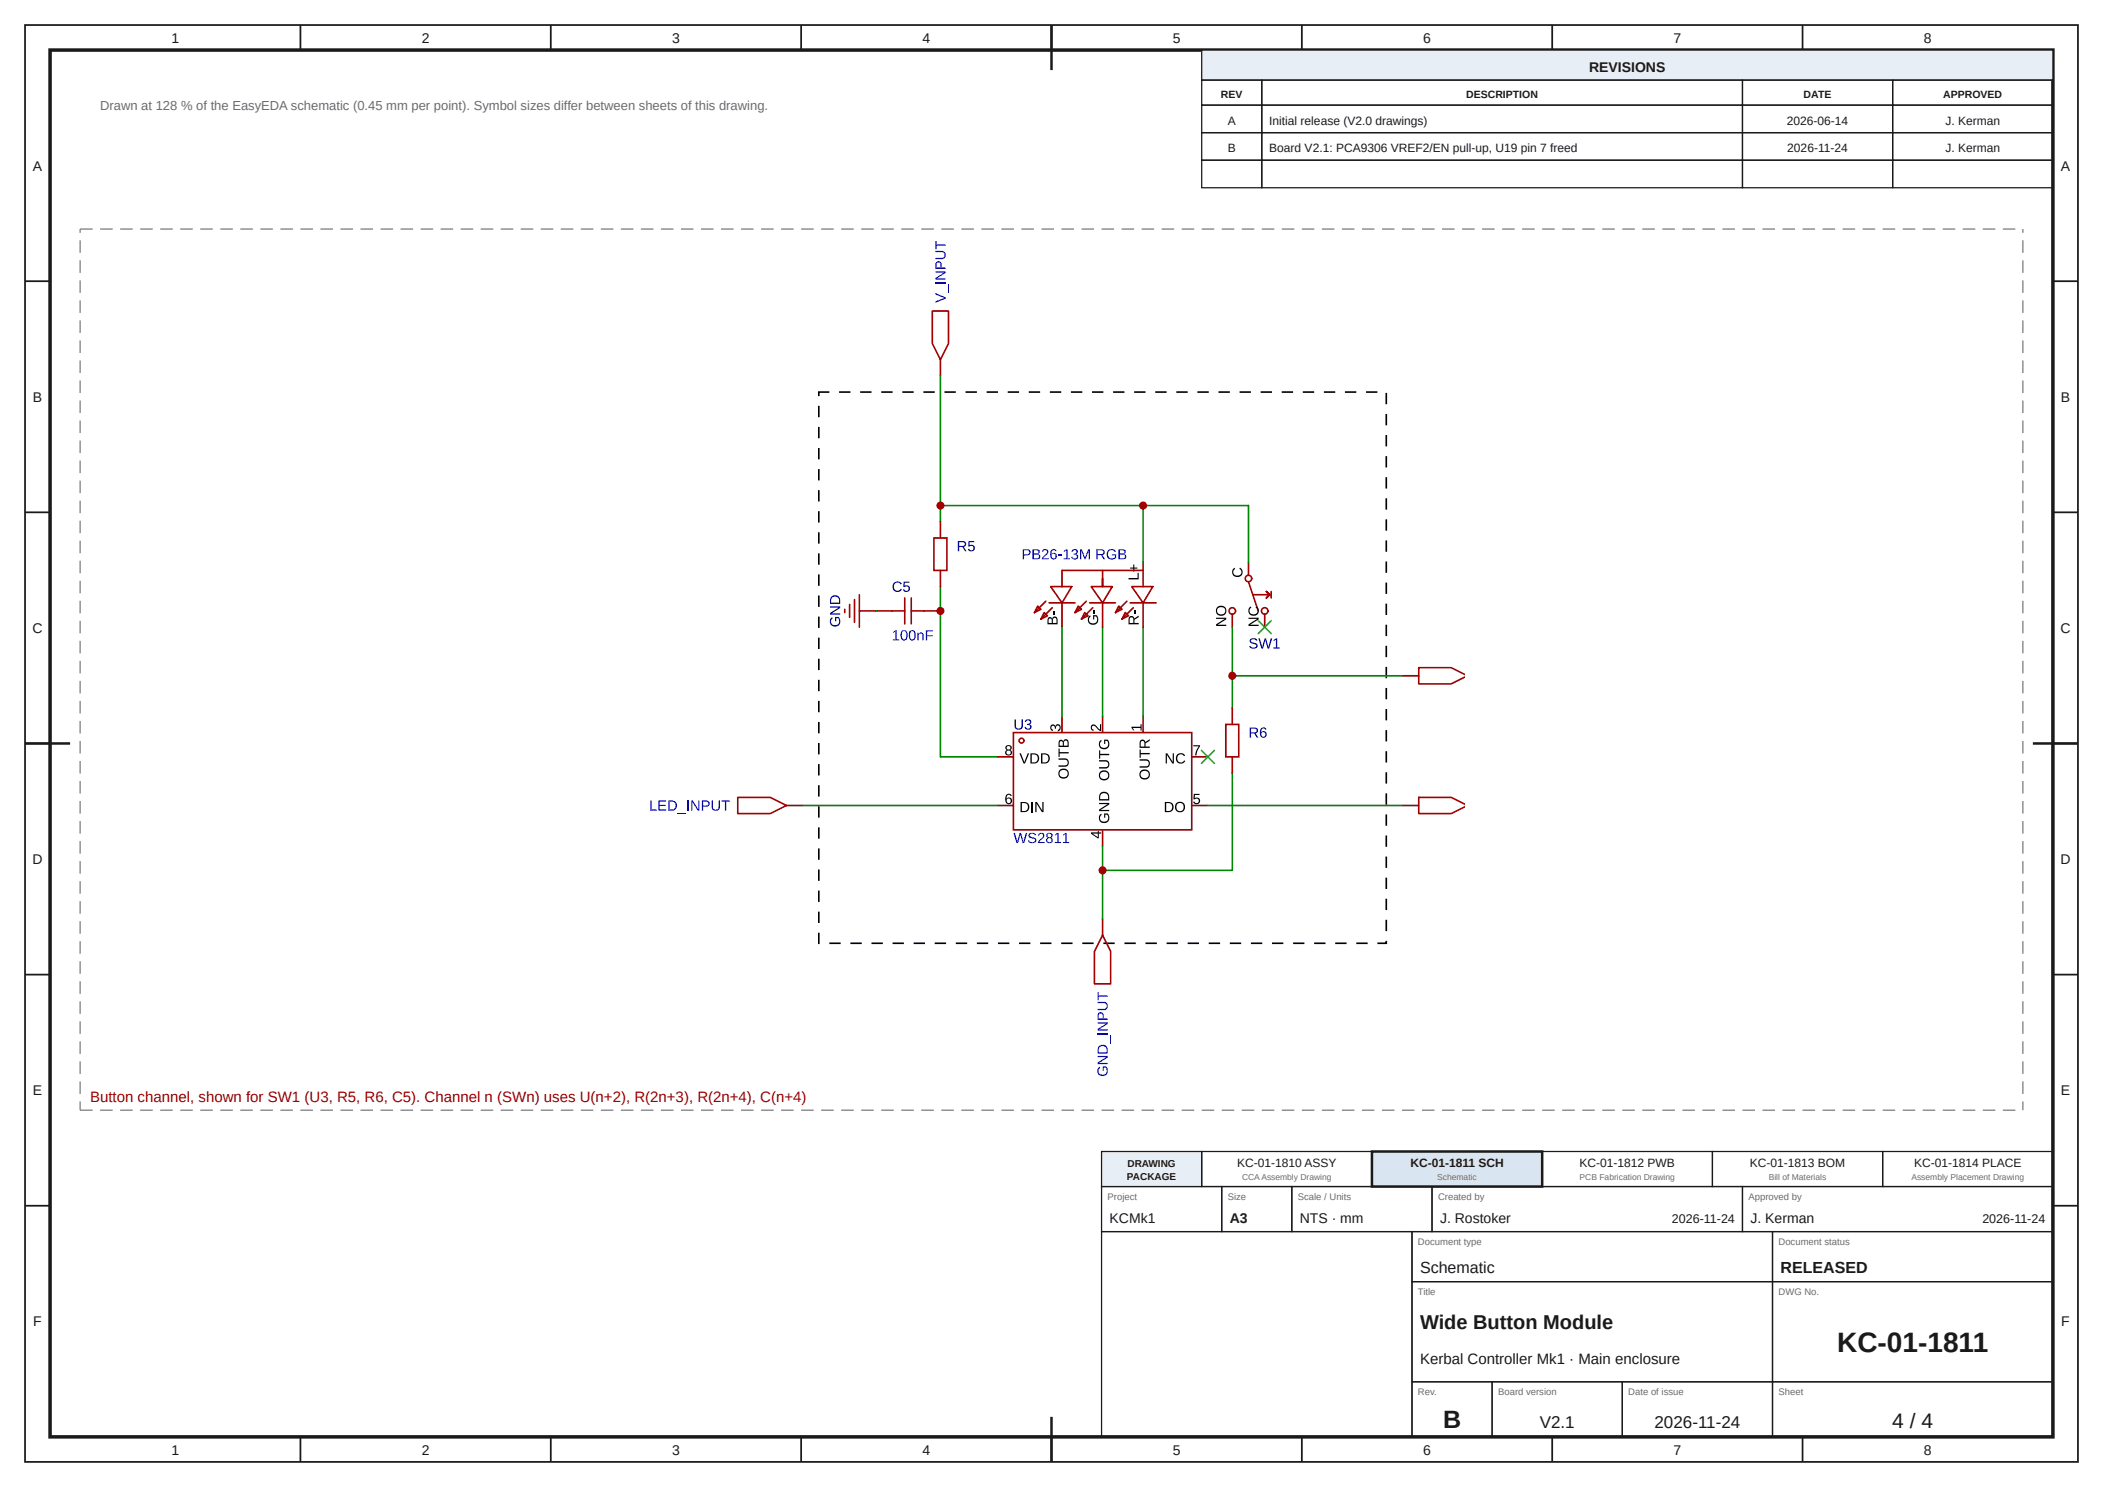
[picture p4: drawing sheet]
<svg xmlns="http://www.w3.org/2000/svg" width="420mm" height="297mm" viewBox="0 0 420 297" stroke-linecap="round" stroke-linejoin="round" font-family="sans-serif">
<g fill="none" stroke="#1a1a1a" stroke-width=".35">
<path d="M5 5h410v287h-410zM60 5v5M110 5v5M160 5v5M210 5v5M260 5v5M310 5v5M360 5v5M5 56.2h5M410 56.2h5M5 102.3h5M410 102.3h5"/>
<path d="M5 148.5h5M410 148.5h5M5 194.7h5M410 194.7h5M5 240.8h5M410 240.8h5M60 287v5M110 287v5M160 287v5M210 287v5M260 287v5M310 287v5"/>
<path d="M360 287v5"/>
</g>
<path d="M10 10h400v277h-400z" fill="none" stroke="#1a1a1a" stroke-width=".7" stroke-linecap="butt"/>
<path d="M210 5v9M5 148.5h9M406 148.5h9M210 283v9" fill="none" stroke="#1a1a1a" stroke-width=".5"/>
<path d="M240 10h170v6h-170z" fill="#e8eef5"/>
<g fill="none" stroke="#1a1a1a" stroke-width=".25">
<path d="M240 10h170v6h-170zM240 16h12v5h-12zM252 16h96v5h-96zM348 16h30v5h-30zM378 16h32v5h-32zM240 21h12v5.5h-12zM240 26.5h12v5.5h-12zM240 32h12v5.5h-12zM252 21h96v5.5h-96zM252 26.5h96v5.5h-96zM252 32h96v5.5h-96zM348 21h30v5.5h-30z"/>
<path d="M348 26.5h30v5.5h-30zM348 32h30v5.5h-30zM378 21h32v5.5h-32zM378 26.5h32v5.5h-32zM378 32h32v5.5h-32zM220 237h24v9h-24zM244 237h14v9h-14zM258 237h28v9h-28zM286 237h62v9h-62zM348 237h62v9h-62zM220 246h62v41h-62zM282 246h72v10h-72z"/>
<path d="M282 256h72v20h-72zM354 246h56v10h-56zM354 256h56v20h-56zM282 276h16v11h-16zM298 276h26v11h-26zM324 276h30v11h-30zM354 276h56v11h-56z"/>
</g>
<path d="M220 230h20v7h-20z" fill="#e8eef5"/>
<path d="M220 230h20v7h-20zM240 230h34v7h-34z" fill="none" stroke="#1a1a1a" stroke-width=".25"/>
<path d="M274 230h34v7h-34z" fill="#d9e6f2"/>
<path d="M274 230h34v7h-34z" fill="none" stroke="#1a1a1a" stroke-width=".5"/>
<path d="M308 230h34v7h-34zM342 230h34v7h-34zM376 230h34v7h-34z" fill="none" stroke="#1a1a1a" stroke-width=".25"/>
<path d="M127.4 45.7h165.2v171.1h-165.2z" fill="#fff"/>
<g fill="none" stroke="#a10000" stroke-width=".32">
<path d="M202.4 146.3h35.6v19.4h-35.6z"/>
<circle cx="204" cy="147.9" r=".49"/>
</g>
<path d="M199.1 151.2h3.3M212.1 143.1v3.2M220.2 143.1v3.2M228.3 143.1v3.2M238 151.2h3.2M199.1 160.9h3.3M220.2 165.7v3.3M238 160.9h3.2" fill="none" stroke="#870000" stroke-width=".32"/>
<g fill="#000">
<path d="M203.6 150.5h.3l.7 1.8 .7-1.8h.2l-.8 2h-.3zM209.9 144.9a.5 .5 0 0 1 .5-.2 .5 .5 0 0 1 .4 .4 .57 .57 0 0 1 .7-.4 .57 .57 0 0 1 .3 .8l-.3 .5h-.2v-.2a.41 .41 0 0 0 .3-.6 .41 .41 0 0 0-.6-.2l-.1 .6h-.2a.39 .39 0 0 0-.2-.6 .39 .39 0 0 0-.6 .3 .39 .39 0 0 0 .4 .4v.3a.69 .69 0 0 1-.4-1.1zM211.4 149.5h.2v.7h1.8v.3h-1.8v.7h-.2zM211.4 151.5h1.3a.84 .84 0 0 1 .8 .8 .84 .84 0 0 1-.8 .8h-1.3v-.2h1.3a.56 .56 0 0 0 .5-.6 .56 .56 0 0 0-.6-.6h-1.2zM219.5 149.9h.2v.7h1.8v.2h-1.8v.7h-.2zM218 144.9a.83 .83 0 0 1 1.2 .4l.5 .4v-1h.2v1.3l-.3-.1-.5-.4a.6 .6 0 0 0-1-.3l.1 .4 .2 .1v.3a.69 .69 0 0 1-.4-1.1zM219.7 148l.2-.2 .1 .2a.8 .8 0 0 0 0 1.2 .8 .8 0 0 0 1.1 0 .8 .8 0 0 0 .1-1.1l-.5-.1v.6h-.2v-.9h.7a1.08 1.08 0 0 1 .2 1.5 1.08 1.08 0 0 1-1.5 .3 1.08 1.08 0 0 1-.2-1.5zM219.5 151.8h1.3a.84 .84 0 0 1 .8 .9 .84 .84 0 0 1-.8 .8h-1.3v-.3h1.3a.56 .56 0 0 0 .5-.5 .56 .56 0 0 0-.6-.6h-1.2zM227.6 149.7h.2v.7h1.8v.3h-1.8v.7h-.2zM226 145.2h1.8v-.5h.2v1.2h-.2v-.5h-1.6l.3 .5h-.2l-.3-.5zM227.6 151.7h1.3a.84 .84 0 0 1 .8 .8 .84 .84 0 0 1-.8 .8h-1.3v-.2h1.3a.56 .56 0 0 0 .5-.6 .56 .56 0 0 0-.6-.6h-1.2zM232.8 150.5h.3l1.1 1.7v-1.7h.3v2h-.4l-1.1-1.7 .1 1.7h-.3z"/>
<path d="M235.1 150.7a1.01 1.01 0 0 1 1.6 .2l-.3 .1a.76 .76 0 0 0-1-.2 .76 .76 0 0 0-.2 1.1l.4 .4a.7 .7 0 0 0 .9-.4l.2 .1a1.04 1.04 0 0 1-1.5 .3 1.04 1.04 0 0 1-.1-1.6zM238.3 148.9h1.4l-.6 1.3-.1 .7h-.3l.1-.6 .6-1.2h-1.1zM238.4 158.6h1.2v.2h-1v.6a.7 .7 0 0 1 1 .3 .7 .7 0 0 1-.4 1 .7 .7 0 0 1-.9-.6h.2a.45 .45 0 0 0 .7 .2 .45 .45 0 0 0 .1-.7 .45 .45 0 0 0-.7 .1h-.3zM206.8 160.2h.3l1.1 1.7v-1.7h.2v2h-.3l-1.1-1.7v1.7h-.2zM219.7 162.7l.2-.2 .1 .3a.8 .8 0 0 0 0 1.1 .8 .8 0 0 0 1.1 .1 .8 .8 0 0 0 .1-1.1l-.5-.2v.6h-.2v-.8h.7a1.08 1.08 0 0 1 .2 1.5 1.08 1.08 0 0 1-1.5 .2 1.08 1.08 0 0 1-.2-1.5zM219.5 160.4h2v.3l-1.7 1.1h1.7v.2h-2v-.3l1.7-1.1h-1.7z"/>
<path d="M201.1 158.7a.63 .63 0 0 1 1 .2l-.3 .1a.42 .42 0 0 0-.5-.2 .42 .42 0 0 0-.3 .5v.3a.65 .65 0 0 1 1 .1 .65 .65 0 0 1-.3 .9 .65 .65 0 0 1-.9-.4v-.9zM201 159.9a.45 .45 0 0 0 .9 0 .45 .45 0 0 0-.9 0z"/>
<path d="M201 149a.58 .58 0 0 1 .9-.1 .58 .58 0 0 1-.2 .9 .59 .59 0 0 1 .4 .8 .59 .59 0 0 1-.9 .3 .55 .55 0 0 1-.5-.5 .55 .55 0 0 1 .4-.6l-.3-.3zM201 149.3a.4 .4 0 0 0 .8 0 .4 .4 0 0 0-.8 0zM201 150.3a.45 .45 0 0 0 .9 0 .45 .45 0 0 0-.9 0z"/>
<path d="M205.8 150.5a1.59 1.59 0 0 1 1.6 .4 1.03 1.03 0 0 1-.9 1.6h-.7zM206.1 150.7v1.6a.86 .86 0 0 0 1.2-.8 .86 .86 0 0 0-1.2-.8z"/>
<path d="M207.9 150.5a1.59 1.59 0 0 1 1.6 .4 1.03 1.03 0 0 1-.8 1.6h-.8zM208.2 150.7v1.6a.86 .86 0 0 0 1.2-.8 .86 .86 0 0 0-1.2-.8z"/>
<path d="M211.4 154.6a1.05 1.05 0 0 1 2.1 0 1.05 1.05 0 0 1-2.1 0zM211.8 154a.76 .76 0 0 0 .1 1.1 .76 .76 0 0 0 1.1-.1 .76 .76 0 0 0-.1-1.1l-.7-.1z"/>
<path d="M211.5 147.9l.6-.1 .3 .3a.55 .55 0 0 1 .6-.4 .55 .55 0 0 1 .4 .7v.8h-2zM211.7 148.1l-.1 .8h.7l-.1-.8-.3-.1zM212.6 148l-.1 .9h.7v-.5a.38 .38 0 0 0-.1-.4 .38 .38 0 0 0-.5 0z"/>
<path d="M219.8 158.4a1.03 1.03 0 0 1 1.1-.2 1.03 1.03 0 0 1 .6 .9v.8h-2a1.83 1.83 0 0 1 .3-1.5zM219.9 158.6l-.2 .4v.6h1.6a.88 .88 0 0 0-.3-1 .88 .88 0 0 0-1.1 0z"/>
<path d="M219.5 154.9a1.05 1.05 0 0 1 2.1 0 1.05 1.05 0 0 1-2.1 0zM219.9 154.3a.76 .76 0 0 0 .1 1.1 .76 .76 0 0 0 1.1-.1 .76 .76 0 0 0-.1-1.1h-.7z"/>
<path d="M227.6 154.7a1.05 1.05 0 0 1 2 0 1.05 1.05 0 0 1-2 0zM228 154.2a.76 .76 0 0 0 .1 1 .76 .76 0 0 0 1.1-.1 .76 .76 0 0 0-.2-1l-.6-.1z"/>
<path d="M227.7 147.9l.3-.2 .4 .1 .3 .4 .9-.6v.4l-.8 .5v.6h.8v.3h-2v-1.2zM227.9 148.1l-.1 1h.8l-.1-1-.3-.1z"/>
<path d="M203.8 160.2a1.59 1.59 0 0 1 1.6 .4 1.03 1.03 0 0 1-.8 1.6h-.8zM204.1 160.4v1.6a.86 .86 0 0 0 1.2-.8 .86 .86 0 0 0-1.2-.8z"/>
<path d="M217.9 166.3h1.3v-.3h.2v.3h.5v.2h-.5v1h-.2l-1.3-1zM218.2 166.5l1 .7v-.7z"/>
<path d="M232.6 160.2a1.59 1.59 0 0 1 1.7 .4 1.03 1.03 0 0 1-.9 1.6h-.8zM232.9 160.4v1.6a.86 .86 0 0 0 1.2-.8 .86 .86 0 0 0-1.2-.8z"/>
<path d="M234.6 161.2a1.05 1.05 0 0 1 2.1 0 1.05 1.05 0 0 1-2.1 0zM235.1 160.6a.79 .79 0 0 0 0 1.2 .79 .79 0 0 0 1.2-.2 .79 .79 0 0 0-.1-1 .79 .79 0 0 0-1.1 0z"/>
</g>
<path d="M206.1 160.2v2" fill="none" stroke="#000" stroke-width=".27"/>
<path d="M239.9 149.9l2.6 2.6M242.5 149.9l-2.6 2.6" fill="none" stroke="#3c3" stroke-width=".32"/>
<g fill="#000080">
<path d="M202.6 143.7h.3v1.3a.56 .56 0 0 0 .6 .5 .56 .56 0 0 0 .5-.6v-1.2h.3v1.3a.84 .84 0 0 1-.8 .8 .84 .84 0 0 1-.9-.8z"/>
<path d="M204.9 143.8a.58 .58 0 0 1 .9 0 .58 .58 0 0 1-.3 .9 .57 .57 0 0 1 .5 .7 .57 .57 0 0 1-.9 .3l-.4-.3-.1-.2h.3a.41 .41 0 0 0 .5 .3 .41 .41 0 0 0 .2-.6l-.5-.1v-.2a.39 .39 0 0 0 .6-.2 .39 .39 0 0 0-.3-.5 .39 .39 0 0 0-.5 .3h-.2z"/>
</g>
<g fill="#00f">
<path d="M202.4 166.4h.3l.5 1.8 .4-1.8h.3l.5 1.8 .5-1.8h.3l-.6 2h-.4l-.4-1.7-.5 1.7h-.3z"/>
<path d="M205.5 166.6a.91 .91 0 0 1 1.4 .2h-.2a.49 .49 0 0 0-.6-.3 .49 .49 0 0 0-.4 .5l.5 .2a.62 .62 0 0 1 .8 .7 .62 .62 0 0 1-.8 .5 .74 .74 0 0 1-.9-.5h.3a.57 .57 0 0 0 .6 .4 .57 .57 0 0 0 .5-.6l-.5-.2a.65 .65 0 0 1-.6-.2 .65 .65 0 0 1-.1-.7z"/>
<path d="M207.5 166.5a.65 .65 0 0 1 1 .1 .65 .65 0 0 1-.4 1l-.5 .6h1v.2h-1.3l.1-.3 .4-.5a.6 .6 0 0 0 .3-1h-.4l-.1 .3h-.3z"/>
<path d="M210.7 166.7l.5-.3h.2v1.8h.5v.2h-1.3v-.2h.5v-1.6l-.4 .3z"/>
<path d="M212.3 166.7l.5-.3h.2v1.8h.5v.2h-1.2v-.2h.5v-1.6l-.5 .3z"/>
<path d="M209.1 166.5a.58 .58 0 0 1 .9-.1 .58 .58 0 0 1-.1 .9 .59 .59 0 0 1 .3 .8 .59 .59 0 0 1-.8 .3 .55 .55 0 0 1-.5-.5 .55 .55 0 0 1 .4-.6l-.3-.3zM209.2 166.9a.4 .4 0 0 0 .8 0 .4 .4 0 0 0-.8 0zM209.2 167.8a.42 .42 0 0 0 .8 0 .42 .42 0 0 0-.8 0z"/>
</g>
<path d="M220.2 125.3v17.8M228.3 125.3v17.8" fill="none" stroke="#008700" stroke-width=".32"/>
<path d="M171.6 122h3.3" fill="none" stroke="#870000" stroke-width=".32"/>
<path d="M170.7 119.8v4.5M171.6 118.8v6.5M168.7 121.7v.7M169.7 120.7v2.6" fill="none" stroke="#a10000" stroke-width=".32"/>
<g fill="#000080">
<path d="M165.9 123.5l.3-.2 .1 .2a.8 .8 0 0 0 0 1.1 .8 .8 0 0 0 1.1 .1 .8 .8 0 0 0 .1-1.1l-.5-.1v.6h-.2v-.9h.7a1.08 1.08 0 0 1 .2 1.5 1.08 1.08 0 0 1-1.5 .3 1.08 1.08 0 0 1-.3-1.5z"/>
<path d="M165.8 121.1h2v.4l-1.7 1h1.7v.3h-2v-.4l1.7-1.1-1.7 .1z"/>
<path d="M166 119.2a1.03 1.03 0 0 1 1.2-.3 1.03 1.03 0 0 1 .6 1v.7h-2a1.83 1.83 0 0 1 .2-1.4zM166.2 119.4l-.2 .3v.7h1.6a.88 .88 0 0 0-.3-1.1 .88 .88 0 0 0-1.1 .1z"/>
</g>
<path d="M187.8 117.2v34h11.3" fill="none" stroke="#008700" stroke-width=".32"/>
<path d="M167.6 78.1v.4h2.2v-.4zM171.8 78.1v.4h2.3v-.4zM176 78.1v.4h2.3v-.4zM180.2 78.1v.4h2.3v-.4zM184.4 78.1v.4h2.3v-.4zM188.6 78.1v.4h2.3v-.4zM192.8 78.1v.4h2.3v-.4zM197 78.1v.4h2.3v-.4zM201.3 78.1v.4h2.2v-.4zM205.5 78.1v.4h2.2v-.4zM209.7 78.1v.4h2.2v-.4zM213.9 78.1v.4h2.3v-.4zM218.1 78.1v.4h2.3v-.4zM222.3 78.1v.4h2.3v-.4zM226.5 78.1v.4h2.3v-.4zM230.7 78.1v.4h2.3v-.4zM234.9 78.1v.4h2.3v-.4zM239.1 78.1v.4h2.3v-.4zM243.4 78.1v.4h2.2v-.4zM247.6 78.1v.4h2.2v-.4zM251.8 78.1v.4h2.2v-.4zM256 78.1v.4h2.2v-.4zM260.2 78.1v.4h2.3v-.4zM264.4 78.1v.4h2.3v-.4zM268.6 78.1v.4h2.3v-.4zM272.8 78.1v.4h2.3v-.4zM276.7 78.5v2.2h.3v-2.2zM276.7 82.7v2.3h.3v-2.3zM276.7 86.9v2.3h.3v-2.3zM276.7 91.1v2.3h.3v-2.3zM276.7 95.3v2.3h.3v-2.3zM276.7 99.5v2.3h.3v-2.3zM276.7 103.7v2.3h.3v-2.3zM276.7 107.9v2.3h.3v-2.3zM276.7 112.2v2.2h.3v-2.2zM276.7 116.4v2.2h.3v-2.2zM276.7 120.6v2.2h.3v-2.2zM276.7 124.8v2.2h.3v-2.2zM276.7 129v2.3h.3v-2.3zM276.7 133.2v2.3h.3v-2.3zM276.7 137.4v2.3h.3v-2.3zM276.7 141.6v2.3h.3v-2.3zM276.7 145.8v2.3h.3v-2.3zM276.7 150v2.3h.3v-2.3zM276.7 154.2v2.3h.3v-2.3zM276.7 158.5v2.2h.3v-2.2zM276.7 162.7v2.2h.3v-2.2zM276.7 166.9v2.2h.3v-2.2zM276.7 171.1v2.3h.3v-2.3zM276.7 175.3v2.3h.3v-2.3zM276.7 179.5v2.3h.3v-2.3zM276.7 183.7v2.3h.3v-2.3zM275.1 188.2v.4h1.9v-.7h-.3v.5h.2v-.2zM270.9 188.2v.4h2.2v-.4zM266.7 188.2v.4h2.2v-.4zM262.5 188.2v.4h2.2v-.4zM258.2 188.2v.4h2.3v-.4zM254 188.2v.4h2.3v-.4zM249.8 188.2v.4h2.3v-.4zM245.6 188.2v.4h2.3v-.4zM241.4 188.2v.4h2.3v-.4zM237.2 188.2v.4h2.3v-.4zM233 188.2v.4h2.3v-.4zM228.8 188.2v.4h2.2v-.4zM224.6 188.2v.4h2.2v-.4zM220.4 188.2v.4h2.2v-.4zM216.1 188.2v.4h2.3v-.4zM211.9 188.2v.4h2.3v-.4zM207.7 188.2v.4h2.3v-.4zM203.5 188.2v.4h2.3v-.4zM199.3 188.2v.4h2.3v-.4zM195.1 188.2v.4h2.3v-.4zM190.9 188.2v.4h2.3v-.4zM186.7 188.2v.4h2.2v-.4zM182.5 188.2v.4h2.2v-.4zM178.3 188.2v.4h2.2v-.4zM174.1 188.2v.4h2.2v-.4zM169.8 188.2v.4h2.3v-.4zM165.6 188.2v.4h2.3v-.4zM163.4 186.3v2.3h.3v-2.3zM163.4 182.1v2.3h.3v-2.3zM163.4 177.9v2.2h.3v-2.2zM163.4 173.7v2.2h.3v-2.2zM163.4 169.5v2.2h.3v-2.2zM163.4 165.3v2.2h.3v-2.2zM163.4 161v2.3h.3v-2.3zM163.4 156.8v2.3h.3v-2.3zM163.4 152.6v2.3h.3v-2.3zM163.4 148.4v2.3h.3v-2.3zM163.4 144.2v2.3h.3v-2.3zM163.4 140v2.3h.3v-2.3zM163.4 135.8v2.3h.3v-2.3zM163.4 131.6v2.2h.3v-2.2zM163.4 127.4v2.2h.3v-2.2zM163.4 123.2v2.2h.3v-2.2zM163.4 118.9v2.3h.3v-2.3zM163.4 114.7v2.3h.3v-2.3zM163.4 110.5v2.3h.3v-2.3zM163.4 106.3v2.3h.3v-2.3zM163.4 102.1v2.3h.3v-2.3zM163.4 97.9v2.3h.3v-2.3zM163.4 93.7v2.3h.3v-2.3zM163.4 89.5v2.2h.3v-2.2zM163.4 85.3v2.2h.3v-2.2zM163.4 81.1v2.2h.3v-2.2zM163.4 78.1v1h.3v-.8h-.2v.2h2.1v-.4z" fill="#000"/>
<path d="M157.1 160.9h3.2" fill="none" stroke="#870000" stroke-width=".32"/>
<path d="M147.3 159.3h6.5l3.3 1.6-3.3 1.6h-6.5z" fill="none" stroke="#a10000" stroke-width=".32"/>
<g fill="#00f">
<path d="M129.9 159.9h.2v1.8h1.1v.2h-1.3z"/>
<path d="M131.5 159.9h1.5v.2h-1.2v.7h1.1v.2h-1.1v.7h1.3v.2h-1.6z"/>
<path d="M135.3 162.3h1.7v.2h-1.7z"/>
<path d="M133.5 159.9a1.59 1.59 0 0 1 1.6 .4 1.03 1.03 0 0 1-.9 1.6h-.7zM133.7 160.1v1.6a.86 .86 0 0 0 1.2-.8 .86 .86 0 0 0-1.2-.8z"/>
</g>
<path d="M137.4 159.9v2" fill="none" stroke="#00f" stroke-width=".27"/>
<g fill="#00f">
<path d="M138 159.9h.4l1.1 1.7-.1-1.7h.3v2h-.3l-1.1-1.7v1.7h-.3z"/>
<path d="M142.1 159.9h.3v1.3a.56 .56 0 0 0 .6 .5 .56 .56 0 0 0 .5-.6v-1.2h.3v1.3a.84 .84 0 0 1-.8 .7 .84 .84 0 0 1-.9-.7z"/>
<path d="M144.1 159.9h1.6v.2h-.7v1.8h-.2v-1.8h-.7z"/>
<path d="M140.2 159.9h.8a.62 .62 0 0 1 .7 .6 .62 .62 0 0 1-.7 .6h-.6v.8h-.2zM140.4 160.1v.8h.9a.41 .41 0 0 0-.1-.7z"/>
</g>
<path d="M160.3 160.9h38.8M241.2 160.9h38.9" fill="none" stroke="#008700" stroke-width=".32"/>
<path d="M187.8 71.8v3.3M280.1 160.9h3.2" fill="none" stroke="#870000" stroke-width=".32"/>
<path d="M186.2 62.1h3.2v6.5l-1.6 3.2-1.6-3.2zM292.6 160.7l-2.8-1.4h-6.5v3.2h6.5l2.8-1.4" fill="none" stroke="#a10000" stroke-width=".32"/>
<g fill="#00f">
<path d="M186.8 58.5l2 .9v.3l-2 .8v-.3l1.8-.7-1.8-.7z"/>
<path d="M189.2 56.9h.2v1.7h-.2z"/>
</g>
<path d="M186.8 56.5h2" fill="none" stroke="#00f" stroke-width=".27"/>
<g fill="#00f">
<path d="M186.8 54.2h2v.3l-1.7 1.1h1.7v.2h-2v-.3l1.8-1.1h-1.8z"/>
<path d="M186.8 50.1h1.3a.84 .84 0 0 1 .8 .8 .84 .84 0 0 1-.8 .9h-1.3v-.3h1.3a.56 .56 0 0 0 .5-.6 .56 .56 0 0 0-.5-.5h-1.3z"/>
<path d="M186.8 48.1h.2v.7h1.8v.3h-1.8v.7h-.2z"/>
<path d="M187 52.3a.63 .63 0 0 1 .7-.1 .63 .63 0 0 1 .4 .6v.6h.7v.3h-2v-1zM187.2 52.5l-.1 .1-.1 .8h.8v-.8l-.1-.1z"/>
</g>
<path d="M220.2 183.6v3.2" fill="none" stroke="#870000" stroke-width=".32"/>
<path d="M220.2 186.8l1.6 3.2v6.5h-3.2v-6.5z" fill="none" stroke="#a10000" stroke-width=".32"/>
<g fill="#00f">
<path d="M219.4 213.2l.2-.1 .1 .2a.8 .8 0 0 0 0 1.1 .8 .8 0 0 0 1.1 .1 .8 .8 0 0 0 .1-1.1l-.5-.1v.6h-.2v-.9h.7a1.08 1.08 0 0 1 .2 1.5 1.08 1.08 0 0 1-1.5 .2 1.08 1.08 0 0 1-.2-1.5z"/>
<path d="M219.2 210.9h2v.3l-1.7 1.1h1.7v.3h-2v-.4l1.7-1.1-1.7 .1z"/>
<path d="M221.6 206.9h.2v1.7h-.2z"/>
<path d="M219.5 209a1.03 1.03 0 0 1 1.1-.3 1.03 1.03 0 0 1 .6 1v.7h-2a1.83 1.83 0 0 1 .3-1.4zM219.6 209.2l-.2 .3v.7h1.6a.88 .88 0 0 0-.3-1.1 .88 .88 0 0 0-1.1 .1z"/>
</g>
<path d="M219.2 206.5h2" fill="none" stroke="#00f" stroke-width=".27"/>
<g fill="#00f">
<path d="M219.2 204.2h2v.3l-1.7 1.1h1.7v.2h-2v-.3l1.7-1.1h-1.7z"/>
<path d="M219.2 200.1h1.3a.84 .84 0 0 1 .8 .8 .84 .84 0 0 1-.8 .9h-1.3v-.3h1.3a.56 .56 0 0 0 .5-.6 .56 .56 0 0 0-.6-.5h-1.2z"/>
<path d="M219.2 198.1h.2v.7h1.8v.3h-1.8v.7h-.2z"/>
<path d="M219.4 202.3a.63 .63 0 0 1 .7-.1 .63 .63 0 0 1 .3 .6v.6h.8v.3h-2v-1zM219.6 202.5l-.1 .1-.1 .8h.8v-.8l-.2-.1z"/>
</g>
<g fill="none" stroke="#a10000" stroke-width=".32">
<path d="M209.8 117.2h4.2l-1.9 3.2zM217.9 117.2h4.2l-1.9 3.2zM220.2 113.9h-8.1v3.3M226 117.2h4.2l-1.9 3.2zM228.3 113.9h-8.1v3.3v-1.6M249.3 116.2l2 5.8M250.3 118.8h3.6M252.9 118.1l.7 .7-.7 .6 .7-.6zM253.9 118.1v1.3M207.2 121.1l.7 .6-1.3 .7zM208.5 122.4l.7 .6-1.3 .6zM208.9 120.1l-2.3 2.3"/>
<path d="M209.5 120.4h5.2M210.2 121.4l-2.3 2.2M215.3 121.1l.7 .6-1.3 .7zM216.6 122.4l.7 .6-1.3 .6zM217 120.1l-2.3 2.3M217.6 120.4h5.2M218.3 121.4l-2.3 2.2M223.4 121.1l.7 .6-1.3 .7zM224.7 122.4l.7 .6-1.3 .6zM225.1 120.1l-2.3 2.3M225.7 120.4h5.2M226.3 121.4l-2.2 2.2"/>
<circle cx="249.3" cy="115.6" r=".65"/>
<circle cx="246.1" cy="122" r=".65"/>
<circle cx="252.6" cy="122" r=".65"/>
</g>
<path d="M228.3 112.3v4.9M249.3 112.3v2.6M212.1 120.4v4.9M220.2 120.4v4.9M228.3 120.4v4.9M246.1 122.7v2.6M252.6 122.7v2.6" fill="none" stroke="#870000" stroke-width=".32"/>
<g fill="#000">
<path d="M225.7 113.4h.6v-.6h.2v.6h.7v.2h-.7v.6h-.2v-.6h-.6zM225.4 115.5h1.8v-1.1h.2v1.3h-2zM246.3 113.6l.3-.2 .1 .3a.76 .76 0 0 0-.2 1 .76 .76 0 0 0 1 .2l.4-.4a.7 .7 0 0 0-.4-.9l.1-.2a1.04 1.04 0 0 1 .4 1.5 1.04 1.04 0 0 1-1.5 .2 1.04 1.04 0 0 1-.2-1.5zM210.3 122.1h.3v.7h-.3zM217.5 123.1l.2-.2 .1 .3a.8 .8 0 0 0 0 1.1 .8 .8 0 0 0 1.1 .1 .8 .8 0 0 0 .1-1.2l-.5-.1v.6h-.2v-.8h.7a1.08 1.08 0 0 1 .2 1.5 1.08 1.08 0 0 1-1.5 .2 1.08 1.08 0 0 1-.2-1.5zM218.4 121.8h.2v.7h-.2zM226.5 122h.2v.7h-.2zM242.9 123.4h2v.3l-1.7 1.1h1.7v.2h-2v-.3l1.7-1.1h-1.7zM249.5 121.3l.3-.2 .1 .3a.76 .76 0 0 0-.2 1.1 .76 .76 0 0 0 1.1 .1l.4-.4a.7 .7 0 0 0-.4-.9l.1-.2a1.04 1.04 0 0 1 .3 1.5 1.04 1.04 0 0 1-1.5 .2 1.04 1.04 0 0 1-.2-1.5zM249.3 123.4h2.1v.3l-1.8 1.1h1.8v.2h-2.1v-.3l1.8-1.1h-1.8z"/>
<path d="M209.3 123.4l.6-.1 .3 .3a.55 .55 0 0 1 .6-.4 .55 .55 0 0 1 .4 .7v.8h-2zM209.5 123.6l-.1 .8h.7l-.1-.8-.3-.1zM210.4 123.5l-.1 .9h.7v-.5a.38 .38 0 0 0-.1-.4 .38 .38 0 0 0-.5 0z"/>
<path d="M225.5 123.2l.3-.2 .4 .1 .3 .4 .9-.5v.3l-.8 .5v.6h.8v.3h-2v-1.2zM225.7 123.4l-.1 1h.7v-1l-.3-.1z"/>
<path d="M242.8 122a1.05 1.05 0 0 1 2.1 0 1.05 1.05 0 0 1-2.1 0zM243.3 121.5a.76 .76 0 0 0 .1 1 .76 .76 0 0 0 1.1-.1 .76 .76 0 0 0-.2-1l-.7-.1z"/>
</g>
<path d="M251.3 124l2.6 2.6M253.9 124l-2.6 2.6" fill="none" stroke="#3c3" stroke-width=".32"/>
<g fill="#000080">
<path d="M249.7 127.7a.91 .91 0 0 1 1.4 .2l-.2 .1a.49 .49 0 0 0-.6-.4 .49 .49 0 0 0-.4 .6l.5 .2a.62 .62 0 0 1 .8 .6 .62 .62 0 0 1-.9 .6 .74 .74 0 0 1-.8-.6h.2a.57 .57 0 0 0 .7 .4 .57 .57 0 0 0 .5-.6l-.5-.2a.65 .65 0 0 1-.7-.2 .65 .65 0 0 1 0-.7z"/>
<path d="M251.3 127.5h.3l.5 1.8 .5-1.8h.2l.5 1.8 .5-1.8h.3l-.6 2h-.4l-.4-1.7-.5 1.7h-.3z"/>
<path d="M254.4 127.8l.4-.3h.3v1.8h.5v.2h-1.3v-.2h.5v-1.5l-.4 .3z"/>
</g>
<g fill="#00f">
<path d="M208.3 109.8a.65 .65 0 0 1 1 .1 .65 .65 0 0 1-.4 1l-.5 .6h1v.2h-1.3l.1-.3 .4-.5a.6 .6 0 0 0 .3-1l-.4 .1-.1 .2h-.3z"/>
<path d="M211.3 110.8h.8v.3h-.8z"/>
<path d="M212.5 110l.4-.3h.3v1.8h.5v.2h-1.3v-.2h.5v-1.6l-.4 .4z"/>
<path d="M214.2 109.8a.58 .58 0 0 1 .9 0 .58 .58 0 0 1-.2 .9 .57 .57 0 0 1 .4 .7 .57 .57 0 0 1-.8 .3l-.5-.3-.1-.2h.3a.41 .41 0 0 0 .6 .3 .41 .41 0 0 0 .1-.6l-.5-.1v-.2a.39 .39 0 0 0 .6-.2 .39 .39 0 0 0-.3-.5 .39 .39 0 0 0-.5 .3h-.2z"/>
<path d="M215.7 109.7h.4l.6 1.7 .6-1.7h.4v2h-.3v-1.8l-.6 1.8h-.2l-.7-1.8v1.8h-.2z"/>
<path d="M221.3 109.9a1.06 1.06 0 0 1 1.6 .2l-.3 .1a.8 .8 0 0 0-1.1 0 .8 .8 0 0 0-.1 1.1 .8 .8 0 0 0 1.2 .1l.1-.5h-.6v-.2h.8v.7a1.11 1.11 0 0 1-1.6 .1 1.11 1.11 0 0 1 0-1.6z"/>
<path d="M204.2 109.7h.9a.62 .62 0 0 1 .7 .6 .62 .62 0 0 1-.7 .6h-.6v.8h-.3zM204.5 109.9v.8h.8a.41 .41 0 0 0 0-.7z"/>
<path d="M206.2 109.7a1.33 1.33 0 0 1 1.4 .3v.4l-.3 .3a.55 .55 0 0 1 .5 .6 .55 .55 0 0 1-.8 .4h-.8zM206.5 109.9v.7h.4a.34 .34 0 0 0 .5-.4 .34 .34 0 0 0-.5-.3zM206.5 110.8v.7h.5a.38 .38 0 0 0 .4-.1 .38 .38 0 0 0 0-.5z"/>
<path d="M210.1 109.8a.63 .63 0 0 1 .9 .3h-.2a.42 .42 0 0 0-.6-.2 .42 .42 0 0 0-.2 .5v.3a.65 .65 0 0 1 1 .1 .65 .65 0 0 1-.3 .9 .65 .65 0 0 1-.9-.4l-.1-.9zM209.9 111a.45 .45 0 0 0 .9 0 .45 .45 0 0 0-.9 0z"/>
<path d="M219 109.7h.9a.59 .59 0 0 1 .7 .5 .59 .59 0 0 1-.5 .7l.6 .8h-.3l-.5-.8h-.7v.8h-.2zM219.2 109.9v.8h.7a.38 .38 0 0 0 .5-.4 .38 .38 0 0 0-.5-.4z"/>
<path d="M223.4 109.7a1.33 1.33 0 0 1 1.4 .3v.4l-.3 .3a.55 .55 0 0 1 .4 .6 .55 .55 0 0 1-.7 .4h-.8zM223.7 109.9v.7h.4a.34 .34 0 0 0 .5-.4 .34 .34 0 0 0-.5-.3zM223.7 110.8v.7h.5a.38 .38 0 0 0 .4-.1 .38 .38 0 0 0 0-.5z"/>
</g>
<path d="M187.8 75.1v29.1M187.8 101h61.5v11.3M228.3 101v11.3" fill="none" stroke="#008700" stroke-width=".32"/>
<g fill="#c00">
<circle cx="228.3" cy="101" r=".81"/>
<circle cx="187.8" cy="101" r=".81"/>
</g>
<path d="M280.1 135h3.2" fill="none" stroke="#870000" stroke-width=".32"/>
<path d="M292.6 134.8l-2.8-1.4h-6.5v3.2h6.5l2.8-1.4" fill="none" stroke="#a10000" stroke-width=".32"/>
<path d="M212.1 125.3v17.8M246.1 154.4v19.4h-25.9M220.2 169v14.6" fill="none" stroke="#008700" stroke-width=".32"/>
<circle cx="220.2" cy="173.8" r=".81" fill="#c00"/>
<path d="M246.1 125.3v16.2M246.1 135h34" fill="none" stroke="#008700" stroke-width=".32"/>
<circle cx="246.1" cy="135" r=".81" fill="#c00"/>
<path d="M178.1 122h2.6" fill="none" stroke="#a10000" stroke-width=".32"/>
<path d="M184.6 122h3.2" fill="none" stroke="#870000" stroke-width=".32"/>
<circle cx="187.8" cy="122" r=".81" fill="#c00"/>
<path d="M180.7 119.4v5.2M182 119.4v5.2M182 122h2.6" fill="none" stroke="#a10000" stroke-width=".32"/>
<path d="M174.9 122h3.2" fill="none" stroke="#870000" stroke-width=".32"/>
<g fill="#000080">
<path d="M178.5 116.4a1.01 1.01 0 0 1 1.6 .2l-.3 .1a.76 .76 0 0 0-1-.2 .76 .76 0 0 0-.2 1.1l.4 .4a.7 .7 0 0 0 .9-.4l.2 .1a1.04 1.04 0 0 1-1.5 .3 1.04 1.04 0 0 1-.1-1.6z"/>
<path d="M180.5 116.2h1.1v.2h-.9v.6a.7 .7 0 0 1 1 .3 .7 .7 0 0 1-.5 1 .7 .7 0 0 1-.9-.6h.3a.45 .45 0 0 0 .7 .2 .45 .45 0 0 0 0-.7 .45 .45 0 0 0-.6 .1h-.3z"/>
</g>
<g fill="#00f">
<path d="M178.4 126.2l.5-.3h.2v1.8h.5v.2h-1.3v-.2h.5v-1.6l-.4 .4z"/>
<path d="M183.2 126.4h.3v.2a.53 .53 0 0 1 .6-.3 .53 .53 0 0 1 .4 .6v1h-.3v-1a.38 .38 0 0 0-.4-.4 .38 .38 0 0 0-.3 .5v.9h-.3z"/>
<path d="M184.9 125.9h1.4v.2h-1.1v.8h1.1v.2h-1.1v.8h-.3z"/>
<path d="M180.2 126a.76 .76 0 0 1 .8 0 .76 .76 0 0 1 .3 .9 .76 .76 0 0 1-.7 1 .76 .76 0 0 1-.7-1v-.6zM180.4 126.1a1.41 1.41 0 0 0 0 1.6 .56 .56 0 0 0 .5-.2 .56 .56 0 0 0 .1-.6l-.1-.5a.39 .39 0 0 0-.5-.3z"/>
<path d="M181.8 126a.76 .76 0 0 1 .9 0 .76 .76 0 0 1 .2 .9 .76 .76 0 0 1-.7 1 .76 .76 0 0 1-.7-1l.1-.6zM182 126.1a1.41 1.41 0 0 0 0 1.6 .56 .56 0 0 0 .6-.2 .56 .56 0 0 0 0-.6v-.5a.39 .39 0 0 0-.6-.3z"/>
</g>
<circle cx="174.9" cy="122" r=".16" fill="#008700"/>
<path d="M246.1 141.5v3.2M246.1 151.2v3.2" fill="none" stroke="#870000" stroke-width=".32"/>
<path d="M244.8 144.7h2.6v6.5h-2.6z" fill="none" stroke="#a10000" stroke-width=".32"/>
<g fill="#000080">
<path d="M249.6 145.3h.9a.59 .59 0 0 1 .7 .5 .59 .59 0 0 1-.4 .7l.5 .8h-.3l-.5-.8h-.6v.8h-.3zM249.9 145.5v.8h.6a.38 .38 0 0 0 .5-.4 .38 .38 0 0 0-.5-.4z"/>
<path d="M251.9 145.4a.63 .63 0 0 1 1 .3h-.2a.42 .42 0 0 0-.6-.2 .42 .42 0 0 0-.2 .6v.2a.65 .65 0 0 1 1 .1 .65 .65 0 0 1-.3 1 .65 .65 0 0 1-.9-.5l-.1-.8zM251.8 146.7a.45 .45 0 0 0 .9 0 .45 .45 0 0 0-.9 0z"/>
</g>
<path d="M187.8 104.2v3.3M187.8 113.9v3.3" fill="none" stroke="#870000" stroke-width=".32"/>
<path d="M186.5 107.5h2.6v6.4h-2.6z" fill="none" stroke="#a10000" stroke-width=".32"/>
<g fill="#000080">
<path d="M193.4 108.1h1.2v.2h-.9l-.1 .6a.7 .7 0 0 1 1 .3 .7 .7 0 0 1-.4 1 .7 .7 0 0 1-.9-.5l.3-.1a.45 .45 0 0 0 .6 .2 .45 .45 0 0 0 .1-.7 .45 .45 0 0 0-.7 .1h-.2z"/>
<path d="M191.3 108.1h.9a.59 .59 0 0 1 .8 .4 .59 .59 0 0 1-.5 .7l.5 .9h-.3l-.5-.8h-.6v.8h-.3zM191.6 108.3v.7h.6a.38 .38 0 0 0 .5-.3 .38 .38 0 0 0-.5-.4z"/>
</g>
<g fill="#7a7a7a">
<path d="M16 45.6h2.5v.3h-2.5zM20 45.6h2.5v.3h-2.5zM24 45.6h2.5v.3h-2.5zM28 45.6h2.5v.3h-2.5zM32 45.6h2.5v.3h-2.5zM36 45.6h2.5v.3h-2.5zM40 45.6h2.5v.3h-2.5zM44 45.6h2.5v.3h-2.5zM48 45.6h2.5v.3h-2.5zM52 45.6h2.5v.3h-2.5zM56 45.6h2.5v.3h-2.5zM60 45.6h2.5v.3h-2.5zM64 45.6h2.5v.3h-2.5zM68 45.6h2.5v.3h-2.5zM72 45.6h2.5v.3h-2.5zM76 45.6h2.5v.3h-2.5zM80 45.6h2.5v.3h-2.5zM84 45.6h2.5v.3h-2.5zM88 45.6h2.5v.3h-2.5zM92 45.6h2.5v.3h-2.5zM96 45.6h2.5v.3h-2.5zM100 45.6h2.5v.3h-2.5zM104 45.6h2.5v.3h-2.5zM108 45.6h2.5v.3h-2.5zM112 45.6h2.5v.3h-2.5zM116 45.6h2.5v.3h-2.5zM120 45.6h2.5v.3h-2.5zM124 45.6h2.5v.3h-2.5zM128 45.6h2.5v.3h-2.5zM132 45.6h2.5v.3h-2.5zM136 45.6h2.5v.3h-2.5zM140 45.6h2.5v.3h-2.5zM144 45.6h2.5v.3h-2.5zM148 45.6h2.5v.3h-2.5zM152 45.6h2.5v.3h-2.5zM156 45.6h2.5v.3h-2.5zM160 45.6h2.5v.3h-2.5zM164 45.6h2.5v.3h-2.5zM168 45.6h2.5v.3h-2.5zM172 45.6h2.5v.3h-2.5zM176 45.6h2.5v.3h-2.5zM180 45.6h2.5v.3h-2.5zM184 45.6h2.5v.3h-2.5zM188 45.6h2.5v.3h-2.5zM192 45.6h2.5v.3h-2.5zM196 45.6h2.5v.3h-2.5zM200 45.6h2.5v.3h-2.5zM204 45.6h2.5v.3h-2.5zM208 45.6h2.5v.3h-2.5zM212 45.6h2.5v.3h-2.5zM216 45.6h2.5v.3h-2.5zM220 45.6h2.5v.3h-2.5zM224 45.6h2.5v.3h-2.5zM228 45.6h2.5v.3h-2.5zM232 45.6h2.5v.3h-2.5zM236 45.6h2.5v.3h-2.5zM240 45.6h2.5v.3h-2.5zM244 45.6h2.5v.3h-2.5zM248 45.6h2.5v.3h-2.5zM252 45.6h2.5v.3h-2.5zM256 45.6h2.5v.3h-2.5zM260 45.6h2.5v.3h-2.5zM264 45.6h2.5v.3h-2.5zM268 45.6h2.5v.3h-2.5zM272 45.6h2.5v.3h-2.5zM276 45.6h2.5v.3h-2.5zM280 45.6h2.5v.3h-2.5zM284 45.6h2.5v.3h-2.5zM288 45.6h2.5v.3h-2.5zM292 45.6h2.5v.3h-2.5zM296 45.6h2.5v.3h-2.5zM300 45.6h2.5v.3h-2.5zM304 45.6h2.5v.3h-2.5zM308 45.6h2.5v.3h-2.5zM312 45.6h2.5v.3h-2.5zM316 45.6h2.5v.3h-2.5zM320 45.6h2.5v.3h-2.5zM324 45.6h2.5v.3h-2.5zM328 45.6h2.5v.3h-2.5zM332 45.6h2.5v.3h-2.5zM336 45.6h2.5v.3h-2.5zM340 45.6h2.5v.3h-2.5zM344 45.6h2.5v.3h-2.5zM348 45.6h2.5v.3h-2.5zM352 45.6h2.5v.3h-2.5zM356 45.6h2.5v.3h-2.5zM360 45.6h2.5v.3h-2.5zM364 45.6h2.5v.3h-2.5zM368 45.6h2.5v.3h-2.5zM372 45.6h2.5v.3h-2.5zM376 45.6h2.5v.3h-2.5zM380 45.6h2.5v.3h-2.5zM384 45.6h2.5v.3h-2.5zM388 45.6h2.5v.3h-2.5zM392 45.6h2.5v.3h-2.5zM396 45.6h2.5v.3h-2.5zM400 45.6h2.5v.3h-2.5z"/>
<path d="M16 221.6h2.5v.3h-2.5zM20 221.6h2.5v.3h-2.5zM24 221.6h2.5v.3h-2.5zM28 221.6h2.5v.3h-2.5zM32 221.6h2.5v.3h-2.5zM36 221.6h2.5v.3h-2.5zM40 221.6h2.5v.3h-2.5zM44 221.6h2.5v.3h-2.5zM48 221.6h2.5v.3h-2.5zM52 221.6h2.5v.3h-2.5zM56 221.6h2.5v.3h-2.5zM60 221.6h2.5v.3h-2.5zM64 221.6h2.5v.3h-2.5zM68 221.6h2.5v.3h-2.5zM72 221.6h2.5v.3h-2.5zM76 221.6h2.5v.3h-2.5zM80 221.6h2.5v.3h-2.5zM84 221.6h2.5v.3h-2.5zM88 221.6h2.5v.3h-2.5zM92 221.6h2.5v.3h-2.5zM96 221.6h2.5v.3h-2.5zM100 221.6h2.5v.3h-2.5zM104 221.6h2.5v.3h-2.5zM108 221.6h2.5v.3h-2.5zM112 221.6h2.5v.3h-2.5zM116 221.6h2.5v.3h-2.5zM120 221.6h2.5v.3h-2.5zM124 221.6h2.5v.3h-2.5zM128 221.6h2.5v.3h-2.5zM132 221.6h2.5v.3h-2.5zM136 221.6h2.5v.3h-2.5zM140 221.6h2.5v.3h-2.5zM144 221.6h2.5v.3h-2.5zM148 221.6h2.5v.3h-2.5zM152 221.6h2.5v.3h-2.5zM156 221.6h2.5v.3h-2.5zM160 221.6h2.5v.3h-2.5zM164 221.6h2.5v.3h-2.5zM168 221.6h2.5v.3h-2.5zM172 221.6h2.5v.3h-2.5zM176 221.6h2.5v.3h-2.5zM180 221.6h2.5v.3h-2.5zM184 221.6h2.5v.3h-2.5zM188 221.6h2.5v.3h-2.5zM192 221.6h2.5v.3h-2.5zM196 221.6h2.5v.3h-2.5zM200 221.6h2.5v.3h-2.5zM204 221.6h2.5v.3h-2.5zM208 221.6h2.5v.3h-2.5zM212 221.6h2.5v.3h-2.5zM216 221.6h2.5v.3h-2.5zM220 221.6h2.5v.3h-2.5zM224 221.6h2.5v.3h-2.5zM228 221.6h2.5v.3h-2.5zM232 221.6h2.5v.3h-2.5zM236 221.6h2.5v.3h-2.5zM240 221.6h2.5v.3h-2.5zM244 221.6h2.5v.3h-2.5zM248 221.6h2.5v.3h-2.5zM252 221.6h2.5v.3h-2.5zM256 221.6h2.5v.3h-2.5zM260 221.6h2.5v.3h-2.5zM264 221.6h2.5v.3h-2.5zM268 221.6h2.5v.3h-2.5zM272 221.6h2.5v.3h-2.5zM276 221.6h2.5v.3h-2.5zM280 221.6h2.5v.3h-2.5zM284 221.6h2.5v.3h-2.5zM288 221.6h2.5v.3h-2.5zM292 221.6h2.5v.3h-2.5zM296 221.6h2.5v.3h-2.5zM300 221.6h2.5v.3h-2.5zM304 221.6h2.5v.3h-2.5zM308 221.6h2.5v.3h-2.5zM312 221.6h2.5v.3h-2.5zM316 221.6h2.5v.3h-2.5zM320 221.6h2.5v.3h-2.5zM324 221.6h2.5v.3h-2.5zM328 221.6h2.5v.3h-2.5zM332 221.6h2.5v.3h-2.5zM336 221.6h2.5v.3h-2.5zM340 221.6h2.5v.3h-2.5zM344 221.6h2.5v.3h-2.5zM348 221.6h2.5v.3h-2.5zM352 221.6h2.5v.3h-2.5zM356 221.6h2.5v.3h-2.5zM360 221.6h2.5v.3h-2.5zM364 221.6h2.5v.3h-2.5zM368 221.6h2.5v.3h-2.5zM372 221.6h2.5v.3h-2.5zM376 221.6h2.5v.3h-2.5zM380 221.6h2.5v.3h-2.5zM384 221.6h2.5v.3h-2.5zM388 221.6h2.5v.3h-2.5zM392 221.6h2.5v.3h-2.5zM396 221.6h2.5v.3h-2.5zM400 221.6h2.5v.3h-2.5z"/>
<path d="M15.9 45.8h.2v.7h-.2zM15.9 48h.2v2.5h-.2zM15.9 52h.2v2.5h-.2zM15.9 56h.2v2.5h-.2zM15.9 60h.2v2.5h-.2zM15.9 64h.2v2.5h-.2zM15.9 68h.2v2.5h-.2zM15.9 72h.2v2.5h-.2zM15.9 76h.2v2.5h-.2zM15.9 80h.2v2.5h-.2zM15.9 84h.2v2.5h-.2zM15.9 88h.2v2.5h-.2zM15.9 92h.2v2.5h-.2zM15.9 96h.2v2.5h-.2zM15.9 100h.2v2.5h-.2zM15.9 104h.2v2.5h-.2zM15.9 108h.2v2.5h-.2zM15.9 112h.2v2.5h-.2zM15.9 116h.2v2.5h-.2zM15.9 120h.2v2.5h-.2zM15.9 124h.2v2.5h-.2zM15.9 128h.2v2.5h-.2zM15.9 132h.2v2.5h-.2zM15.9 136h.2v2.5h-.2zM15.9 140h.2v2.5h-.2zM15.9 144h.2v2.5h-.2zM15.9 148h.2v2.5h-.2zM15.9 152h.2v2.5h-.2zM15.9 156h.2v2.5h-.2zM15.9 160h.2v2.5h-.2zM15.9 164h.2v2.5h-.2zM15.9 168h.2v2.5h-.2zM15.9 172h.2v2.5h-.2zM15.9 176h.2v2.5h-.2zM15.9 180h.2v2.5h-.2zM15.9 184h.2v2.5h-.2zM15.9 188h.2v2.5h-.2zM15.9 192h.2v2.5h-.2zM15.9 196h.2v2.5h-.2zM15.9 200h.2v2.5h-.2zM15.9 204h.2v2.5h-.2zM15.9 208h.2v2.5h-.2zM15.9 212h.2v2.5h-.2zM15.9 216h.2v2.5h-.2zM15.9 220h.2v1.7h-.2z"/>
<path d="M403.9 45.8h.2v.7h-.2zM403.9 48h.2v2.5h-.2zM403.9 52h.2v2.5h-.2zM403.9 56h.2v2.5h-.2zM403.9 60h.2v2.5h-.2zM403.9 64h.2v2.5h-.2zM403.9 68h.2v2.5h-.2zM403.9 72h.2v2.5h-.2zM403.9 76h.2v2.5h-.2zM403.9 80h.2v2.5h-.2zM403.9 84h.2v2.5h-.2zM403.9 88h.2v2.5h-.2zM403.9 92h.2v2.5h-.2zM403.9 96h.2v2.5h-.2zM403.9 100h.2v2.5h-.2zM403.9 104h.2v2.5h-.2zM403.9 108h.2v2.5h-.2zM403.9 112h.2v2.5h-.2zM403.9 116h.2v2.5h-.2zM403.9 120h.2v2.5h-.2zM403.9 124h.2v2.5h-.2zM403.9 128h.2v2.5h-.2zM403.9 132h.2v2.5h-.2zM403.9 136h.2v2.5h-.2zM403.9 140h.2v2.5h-.2zM403.9 144h.2v2.5h-.2zM403.9 148h.2v2.5h-.2zM403.9 152h.2v2.5h-.2zM403.9 156h.2v2.5h-.2zM403.9 160h.2v2.5h-.2zM403.9 164h.2v2.5h-.2zM403.9 168h.2v2.5h-.2zM403.9 172h.2v2.5h-.2zM403.9 176h.2v2.5h-.2zM403.9 180h.2v2.5h-.2zM403.9 184h.2v2.5h-.2zM403.9 188h.2v2.5h-.2zM403.9 192h.2v2.5h-.2zM403.9 196h.2v2.5h-.2zM403.9 200h.2v2.5h-.2zM403.9 204h.2v2.5h-.2zM403.9 208h.2v2.5h-.2zM403.9 212h.2v2.5h-.2zM403.9 216h.2v2.5h-.2zM403.9 220h.2v1.7h-.2z"/>
</g>
<text font-size="5.6" fill="#1a1a1a" x="366.9" y="270">KC-01-1811</text>
<text font-size="5" fill="#1a1a1a" x="288.2" y="285.2">B</text>
<text font-size="4.2" fill="#1a1a1a" x="377.9" y="285.2">4 / 4</text>
<text font-size="4" fill="#1a1a1a" x="283.6" y="265.5">Wide Button Module</text>
<g font-size="3.4" fill="#1a1a1a">
<text x="307.5" y="285.2">V2.1</text>
<text x="330.4" y="285.2">2026-11-24</text>
</g>
<g font-size="3.2" fill="#1a1a1a">
<text x="283.6" y="254.2">Schematic</text>
<text x="355.6" y="254.2">RELEASED</text>
</g>
<text font-size="3" fill="#a10000" x="18" y="220">Button channel, shown for SW1 (U3, R5, R6, C5). Channel n (SWn) uses U(n+2), R(2n+3), R(2n+4), C(n+4)</text>
<text font-size="3" fill="#1a1a1a" x="283.6" y="272.5">Kerbal Controller Mk1 · Main enclosure</text>
<g font-size="2.8" fill="#1a1a1a">
<text x="34.2" y="8.6">1</text>
<text x="84.2" y="8.6">2</text>
<text x="134.2" y="8.6">3</text>
<text x="184.2" y="8.6">4</text>
<text x="234.2" y="8.6">5</text>
<text x="284.2" y="8.6">6</text>
<text x="334.2" y="8.6">7</text>
<text x="384.2" y="8.6">8</text>
<text x="317.4" y="14.3">REVISIONS</text>
<text x="6.6" y="34.1">A</text>
<text x="411.6" y="34.1">A</text>
<text x="6.6" y="80.2">B</text>
<text x="411.6" y="80.2">B</text>
<text x="6.5" y="126.4">C</text>
<text x="411.5" y="126.4">C</text>
<text x="6.5" y="172.6">D</text>
<text x="411.5" y="172.6">D</text>
<text x="6.6" y="218.7">E</text>
<text x="411.6" y="218.7">E</text>
<text x="221.6" y="244.2">KCMk1</text>
<text x="245.6" y="244.2">A3</text>
<text x="259.6" y="244.2">NTS · mm</text>
<text x="287.6" y="244.2">J. Rostoker</text>
<text x="349.6" y="244.2">J. Kerman</text>
<text x="6.6" y="264.9">F</text>
<text x="411.6" y="264.9">F</text>
<text x="34.2" y="290.6">1</text>
<text x="84.2" y="290.6">2</text>
<text x="134.2" y="290.6">3</text>
<text x="184.2" y="290.6">4</text>
<text x="234.2" y="290.6">5</text>
<text x="284.2" y="290.6">6</text>
<text x="334.2" y="290.6">7</text>
<text x="384.2" y="290.6">8</text>
</g>
<text font-size="2.6" fill="#6b6b6b" x="20" y="22">Drawn at 128 % of the EasyEDA schematic (0.45 mm per point). Symbol sizes differ between sheets of this drawing.</text>
<g font-size="2.5" fill="#1a1a1a">
<text x="333.9" y="244.2">2026-11-24</text>
<text x="395.9" y="244.2">2026-11-24</text>
</g>
<g font-size="2.4" fill="#1a1a1a">
<text x="245.2" y="24.9">A</text>
<text x="253.5" y="24.9">Initial release (V2.0 drawings)</text>
<text x="356.9" y="24.9">2026-06-14</text>
<text x="388.5" y="24.9">J. Kerman</text>
<text x="245.2" y="30.4">B</text>
<text x="253.5" y="30.4">Board V2.1: PCA9306 VREF2/EN pull-up, U19 pin 7 freed</text>
<text x="357" y="30.4">2026-11-24</text>
<text x="388.5" y="30.4">J. Kerman</text>
<text x="247.1" y="233">KC-01-1810 ASSY</text>
<text x="281.7" y="233">KC-01-1811 SCH</text>
<text x="315.5" y="233">KC-01-1812 PWB</text>
<text x="349.5" y="233">KC-01-1813 BOM</text>
<text x="382.3" y="233">KC-01-1814 PLACE</text>
</g>
<g font-size="2.1" fill="#1a1a1a">
<text x="243.8" y="19.6">REV</text>
<text x="292.8" y="19.6">DESCRIPTION</text>
<text x="360.2" y="19.6">DATE</text>
<text x="388.1" y="19.6">APPROVED</text>
</g>
<g font-size="2" fill="#1a1a1a">
<text x="225.2" y="233">DRAWING</text>
<text x="225.1" y="235.6">PACKAGE</text>
</g>
<g font-size="1.9" fill="#6b6b6b">
<text x="221.2" y="239.6">Project</text>
<text x="245.2" y="239.6">Size</text>
<text x="259.2" y="239.6">Scale / Units</text>
<text x="287.2" y="239.6">Created by</text>
<text x="349.2" y="239.6">Approved by</text>
<text x="283.2" y="248.6">Document type</text>
<text x="355.2" y="248.6">Document status</text>
<text x="283.2" y="258.6">Title</text>
<text x="355.2" y="258.6">DWG No.</text>
<text x="283.2" y="278.6">Rev.</text>
<text x="299.2" y="278.6">Board version</text>
<text x="325.2" y="278.6">Date of issue</text>
<text x="355.2" y="278.6">Sheet</text>
</g>
<g font-size="1.7" fill="#6b6b6b">
<text x="248" y="235.7">CCAAssembly Drawing</text>
<text x="287" y="235.7">Schematic</text>
<text x="315.5" y="235.7">PCB Fabrication Drawing</text>
<text x="353.2" y="235.7">Bill of Materials</text>
<text x="381.7" y="235.7">Assembly Placement Drawing</text>
</g>
</svg>
